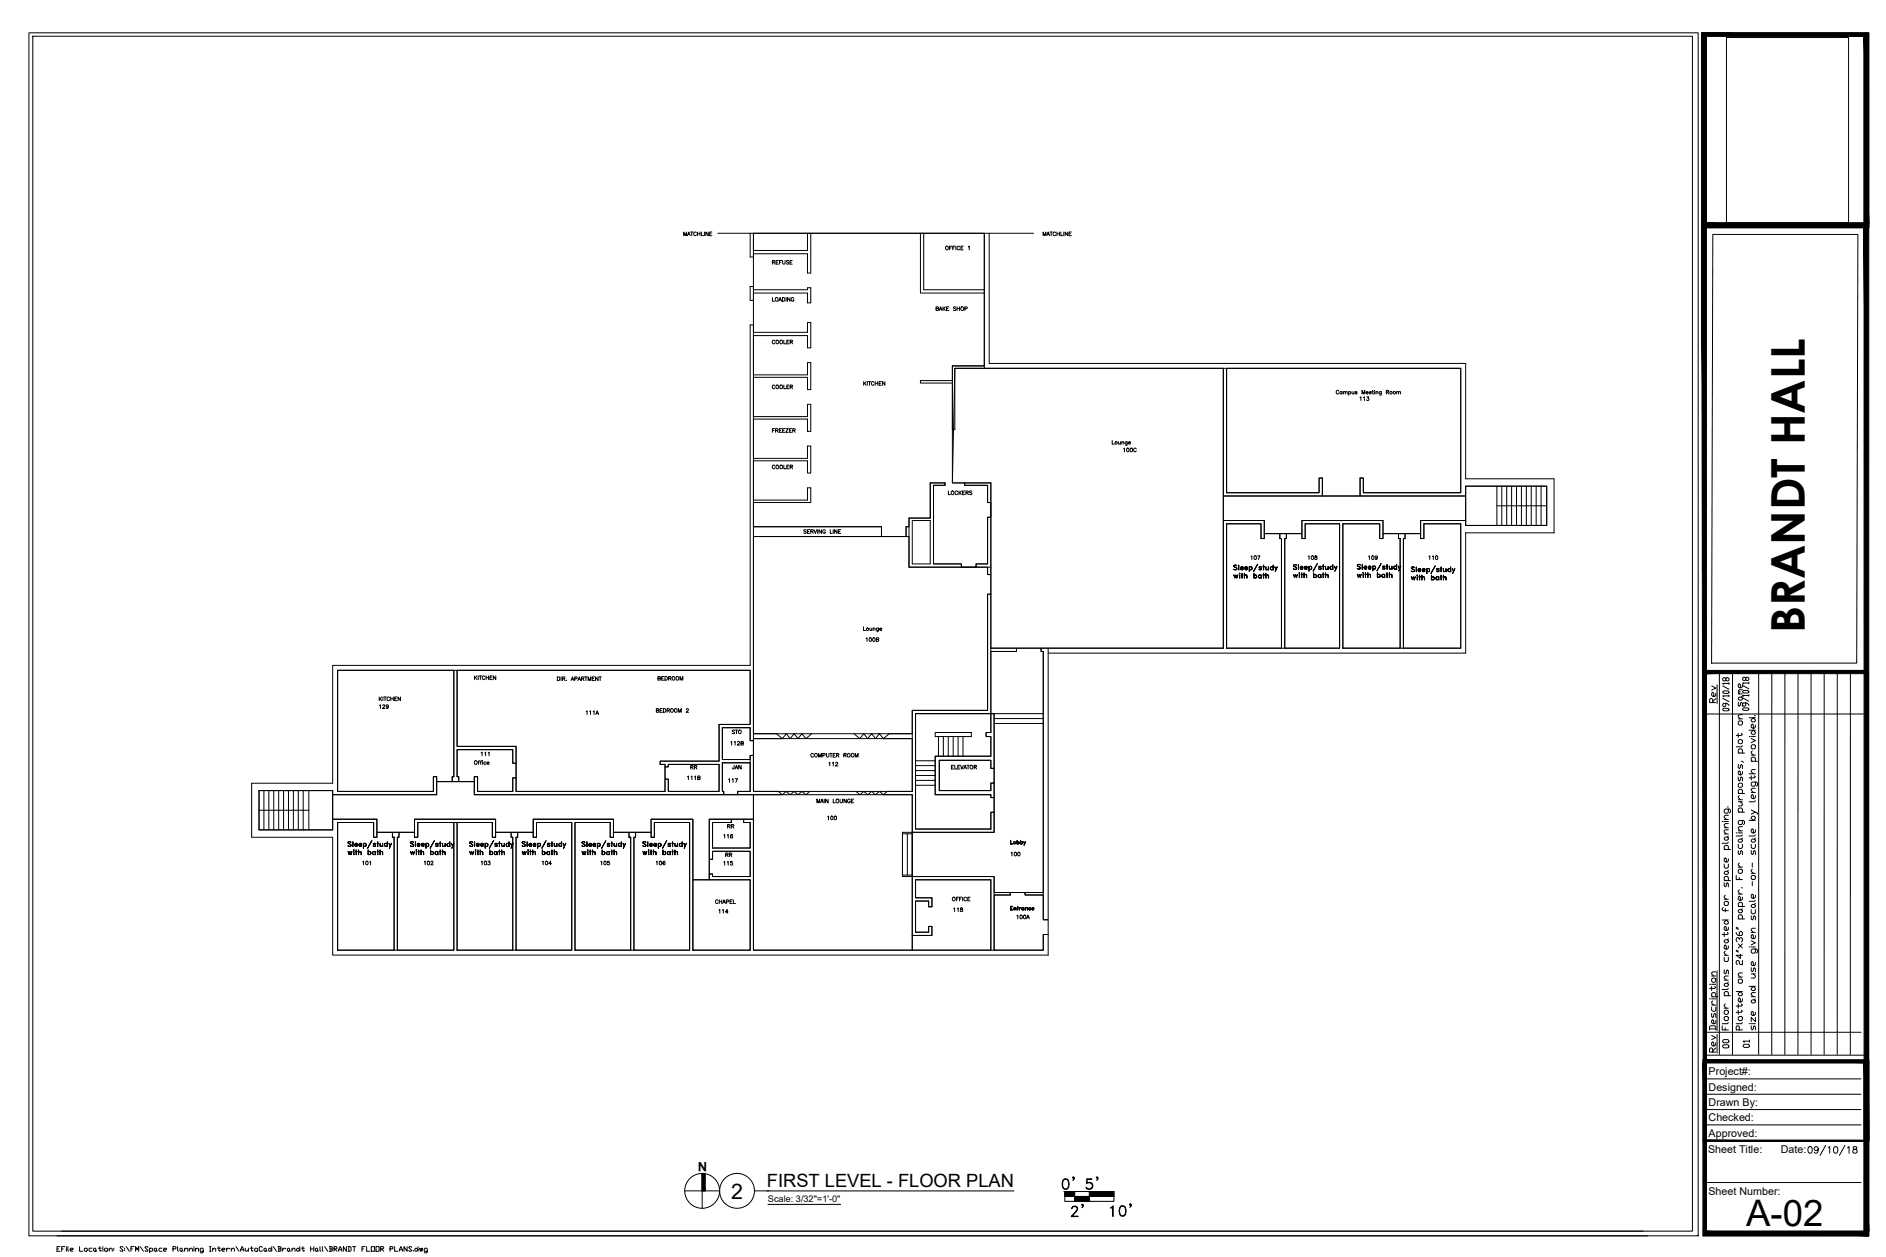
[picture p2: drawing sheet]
<svg xmlns="http://www.w3.org/2000/svg" width="914mm" height="610mm" viewBox="0 0 914 610" stroke-linecap="round" stroke-linejoin="round" font-family="sans-serif">
<!-- layer: BLDGlines -->
<g fill="none" stroke="#000" stroke-width=".48">
<path d="M837 18h59v90h-59zM348 113h153M364 113v12h1v-2h26v9h2v-19M365 113h112v64h-15v57h6v1h11v9h1v7h-1v22h-6v2h-7v-2h-13v-38h5v-1h-7v17h-10v4h-2v5h-12v-5h-62zM365 113v8h26v-8M446 113v29h31M448 113v28h29M477 113v66M480 113v63h231v56h42v26h-42v59h-203M364 139h1v2h26v-1h2v7h-2v-5h-26v4h-1zM463 179h130v135h-113v-80h-18zM477 179h231v60h-47v-7h-2v9h52v-5h39v19"/>
<path d="M477 177h-15v8h-16v1h16v22h1v-29h14M593 179v62M595 179h113v60h-47v-7h-2v9h-18v-9h-1v7h-45zM595 179v60M595 239h45v-7h1v9h-48M711 236h39v19h-39zM726 236v19M728 236v19M731 236v19M733 236v19M735 236v19M738 236v19"/>
<path d="M740 236v19M742 236v19M745 236v19M747 236v19M365 255h62v5h-62M441 255h-2v5h2M442 252h9v21h-9zM480 244h-1v-9h-11v-1h12v45h-1v-4M480 251h-1v22h-6v2M593 241h118v11h-22v7h-18v-7h-40v7h-18v-7h-20zM595 254h16v7h2v-2h8v2v53h-26zM624 259h7v2h2v-7h16v60h-26v-53h1z"/>
<path d="M651 254h18v7h2v-2h7v2h1v53h-28zM681 259h8v2h1v-7h18v60h-28v-53h1zM726 245h24M750 255h-39v-3h-22v9h1v-7h18v60h-57M365 260h76v15h38v4h1v9h-1v57h-37v11h-77zM466 275v-2h-13v-38h5v-1h-7v17h-10v24h39M598 274h2h-2l2 1v1h-2h2zM598 279l1 1v-1l1 1v-1v1l-1-1v1zM601 274v2zM601 278h.1M601 279v1zM602 275h1a.6 .6 0 0 0-1 0 .6 .6 0 0 0 0 1 .6 .6 0 0 0 1 0 .7 .7 0 0 1-1 0 .7 .7 0 0 1 0-1 .7 .7 0 0 1 1 1h-1"/>
<path d="M602 279h1zM602 278v2zM603 278v2zM603 279h1l1 1-1-1zM604 275h1a.6 .6 0 0 0-1 0 .6 .6 0 0 0 0 1 .6 .6 0 0 0 1 0 .7 .7 0 0 1-1 0 .7 .7 0 0 1 0-1 .7 .7 0 0 1 1 1h-1M606 275v2zM606 275a.8 .8 0 0 1 1 0 .8 .8 0 0 1 0 1 .8 .8 0 0 1-1 0 .7 .7 0 0 0 1 0 .7 .7 0 0 0-1-1zM608 278v2zM610 274l-2 3zM611 275l1 1h-1h1M611 275h-1l2 1M611 276h.1"/>
<path d="M611 279l1 1zM612 275h-1M612 275h1zM612 279h1zM613 274v2zM613 278v2zM614 275v1h1h-1zM614 278v2zM614 279h1v1v-1zM615 275v1zM616 275h1a.7 .7 0 0 0-1 1 .7 .7 0 0 0 1 0 .8 .8 0 0 1-1 0 .8 .8 0 0 1 0-1zM617 274v2z"/>
<path d="M619 276l-1-1 1 1M619 275l-1 2zM621 261v-2h3v2h-1v53M621 261h.1M621 261v53M627 274h2h-2l2 1-1 1h-1h2zM627 279l1 1v-1l1 1v-1v1l-1-1v1zM629 274l1 2zM630 278h.1M630 279v1zM630 275h2a.6 .6 0 0 0-1 0 .6 .6 0 0 0 0 1 .6 .6 0 0 0 1 0 1 1 0 0 1-2 0 .7 .7 0 0 1 1-1 .7 .7 0 0 1 1 0h-2M631 279h1z"/>
<path d="M631 278v2zM632 278v2zM632 279h1l1 1-1-1zM633 275h1a.6 .6 0 0 0-1 0 .6 .6 0 0 0 0 1 .6 .6 0 0 0 1 0 .7 .7 0 0 1-1 0 .7 .7 0 0 1 0-1 .7 .7 0 0 1 1 0h-1M635 275v2zM635 275a.8 .8 0 0 1 1 0 .8 .8 0 0 1 0 1 .8 .8 0 0 1-1 0 .7 .7 0 0 0 1-1 .7 .7 0 0 0-1 0zM637 278v2zM639 273l-2 4zM639 275h2h-2l1 1h-1M639 275l2 1h-1M640 275h.1M640 279v1z"/>
<path d="M641 275h1zM641 279h1zM641 274l1 2zM641 278l1 2zM643 275v1h1h-1zM643 278v2zM643 279h1v1v-1zM644 275v1zM645 275h1a.7 .7 0 0 0-1 0 .7 .7 0 0 0 1 1 .8 .8 0 0 1-1 0 .8 .8 0 0 1 0-1zM646 274v2zM648 276l-1-1 1 1M648 275l-1 2z"/>
<path d="M658 278l1 2v-2v2l1-2-1 2v-1v1zM658 274h2h-2l1 1v1h-1h1l-1-2zM660 274l1 2zM661 278h.1M661 278v2zM661 275l1-1 1 1h-2h2a.6 .6 0 0 0-1 0 .6 .6 0 0 0 0 1 .6 .6 0 0 0 1 0 .7 .7 0 0 1-1 0 .7 .7 0 0 1-1-1zM662 278v1zM662 278v2zM663 278v2zM663 279h1v1v-1zM664 275h1h-2h2a.6 .6 0 0 0-1 0 .6 .6 0 0 0 0 1 .6 .6 0 0 0 1 0 1 1 0 0 1-2 0 .8 .8 0 0 1 1-1zM666 274v3z"/>
<path d="M668 278v2zM670 273l-2 4zM670 276h1M670 275h1M670 275l2 1h-2M671 275h-1l1 1M671 275v1M671 278v2zM672 274l1 1zM672 278l1 1zM672 274l1 2zM672 278l1 2z"/>
<path d="M674 274v2h1h-1zM674 278v2zM674 279h1v1v-1zM675 274v2zM677 274v2zM678 261v-2h3v2h-1v53M678 261h1h-1M679 276l-1-2 1 2M679 261v53M679 274l-1 3zM684 275h2h-2l2 1v1h-2h2zM684 280l1 1v-1l1 1v-1v1l-1-1v1z"/>
<path d="M687 275v2zM687 279h.1M687 280v1zM688 276h1h-1h1a.7 .7 0 0 0-1 0 .7 .7 0 0 0 0 1 .7 .7 0 0 0 1 0 .7 .7 0 0 1-1 0 .7 .7 0 0 1 0-1zM688 280h1zM688 279v2zM689 279v2zM690 276h1h-1h1a.6 .6 0 0 0-1 0 .6 .6 0 0 0 0 1 .6 .6 0 0 0 1 0 .8 .8 0 0 1-1 0 .8 .8 0 0 1 0-1zM692 276v2zM694 279v2zM694 280a.8 .8 0 0 1 1 0 .8 .8 0 0 1 0 1 .8 .8 0 0 1-1 0h1a.7 .7 0 0 0 0-1zM696 274l-2 4z"/>
<path d="M697 277h1M697 276l1 1h-1M697 276h1M697 276h.1M698 276h-2l2 1M698 277h.1M698 280v1zM698 276h1zM698 280h1zM699 275v2zM699 279v2zM700 276v1h1h-1z"/>
<path d="M700 279v2zM700 280h1v1v-1h-1zM701 276v1zM703 275v2zM705 277l-1-1 1 1M705 276l-1 2zM689 280h2v1l-1-1zM480 314h13v2h-13M480 316h13v-2h12v2h1v117h-24v-8h-40v-21h40v-58h-2zM508 314v132h-2v-100M595 314v-60h16v7h2v-9h-20v62h-88v2h1v30M595 314h54v-60h-16v7h-2v-9h40v9h-2v-7h-18v60"/>
<path d="M164 325h56v52h-1v2h-7v-2h-2v7h-46zM220 325v52M222 325v37h28v8h-1v-6h-27v13v2h-3v-2h1h-1M222 325h142v26h-15v18h-29v2h2v13h-72v-22h-28zM350 353h14v6h1v-115h28v-7h-2v6h-26v-20h26v6h2v-13h-2v6h-26v-19h26v6h2v-13h-2v6h-26v-19h26v6h2v-13h-2v6h-26v-19h26v6h2v-13h-2v5h-26v-3h-1v165h-203v57h-39v26h39v57h347v-10h-2v8h-141v-64h-4v2h3v12h-19M350 353h14v6h1v7h-1v2h-14zM350 353v15h14M365 358h77v26h-77zM365 358h14M365 356h11l3 2M394 356l-3 2-2-2-2 2-2-2-2 2-2-2-2 2M414 356l3 2 2-2 2 2 2-2 1 2 2-2 2 2 3-2h11"/>
<path d="M428 358h14M444 346h36v9h-2v2h2v10h-27v18h27v2h2v7h-2v8h-36zM453 355h18v2h-18zM455 357v10M457 357v10M460 357v10M462 357v10M465 357v10M467 357v10M482 346v27h-2v-4h-25M482 348h24M482 351h24"/>
<path d="M506 346h-62v56h36M222 364h27v6h1v7h-1v7h-17v-7h-2v2h-8v-2zM322 372h2v-1h25v13h-25v-6h-2zM350 370v14h1v1h-121v-8h2v7h17M350 370h14v14h-6v1h-7v-1h-1zM350 370h14M444 376h9M444 378h9M444 374h9M444 371h9M444 369h9M455 369v14h25v-3h2v7h-2v-2h-27v-18h27v-10h-2v-2h2v-67h-1v57h-37v39h-12l-2 1-2-1-2 1-1-1-2 1-2-1-2 1-2-1"/>
<path d="M455 369h25v4h2v7h-2v3h-25zM126 383v19h35v-5h22v9h-2v-7h-17v62M126 383h35v19h-35zM126 383h35v2M126 393h24M128 383v19M130 383v19M133 383v19M135 383v19M137 383v19M140 383v19M142 383v19"/>
<path d="M145 383v19M147 383v19M150 383v19M161 385h51v-6h18v6h135v12h-21v30h-8v-30h-20v7h-19v-7h-38v7h-19v-7h-39v7h-18v-7h-22zM164 384v-59h200v26h-15v18h-29v2h2v1h2v-1h25v13h-25M164 399h17v7h2v-2h7v2h1v55h-27zM164 384h46v-7h2v8h-51M201 397h39v9h-1v-7h-36v7h-2zM220 399v62h-56M222 399h17v7h1v-2h8v2h1v55h-27zM222 399v62M249 384v-7h1v7h72v-6h2v6"/>
<path d="M279 399h17v7h1v-2h8v2h1v55h-27zM345 399h10v-2h6v2h3v12h-19zM355 397h-11v20h1v-4h19v12M355 399h-10v12M365 385h77v76h-77zM393 384l-2 1-2-1-2 1-2-1-2 1-2-1-2 1-2-1h-12v-18h-1v18h-6v1h21M428 385h14v19h40v-10h-2v8M444 381h9M169 413v1l1-1v1l1-1-1 2v-2l-1 2zM169 408h1h-1l1 2h-1h1l-1-1zM171 408v3zM172 412h.1"/>
<path d="M172 413v2zM172 410l1-1a.6 .6 0 0 0-1 0 .6 .6 0 0 0 0 1 .6 .6 0 0 0 1 0 .7 .7 0 0 1-1 0 .7 .7 0 0 1 0-1 .7 .7 0 0 1 1 1h-1M172 413h1zM173 412v3zM174 412v3zM174 410l1-1a.6 .6 0 0 0-1 0 .6 .6 0 0 0 0 1 .6 .6 0 0 0 1 0 .7 .7 0 0 1-1 0 .7 .7 0 0 1 0-1 .7 .7 0 0 1 1 1h-1M174 413h1v2v-2h-1zM176 409v2zM176 409a1 1 0 0 1 2 0 .8 .8 0 0 1-1 1 .8 .8 0 0 1-1 0h1a.7 .7 0 0 0 1 0 .7 .7 0 0 0-1-1zM178 412l1 3zM180 408l-2 3zM181 410h.1"/>
<path d="M181 410h1M181 409h1M181 409l1 1h-1M181 409v1M182 409h-1l1 1M182 410h.1M182 413v2zM183 409h1zM183 413h1zM183 408v3zM183 412v3zM184 409v1h1h-1z"/>
<path d="M184 412v3zM184 413h1l1 2-1-2zM185 409l1 2zM186 409h2h-1a.7 .7 0 0 0-1 1 .7 .7 0 0 0 1 0h1a.8 .8 0 0 1-1 0 .8 .8 0 0 1-1-1zM188 408v3zM189 410v-1v2M190 409l-1 2zM190 406h1h-1v-2h3v2v55M191 406v55M193 404h8v2h2v-7h17v62h-27v-55zM199 413l1 1v-1v1l1-1-1 2v-2v2zM199 408h2h-2l1 2h-1h1l-1-1z"/>
<path d="M201 408v3zM202 412h.1M202 413v2zM202 410l2-1a.6 .6 0 0 0-1 0 .6 .6 0 0 0 0 1 .6 .6 0 0 0 1 0 1 1 0 0 1-2 0 .7 .7 0 0 1 1-1 .7 .7 0 0 1 1 1h-2M203 413h.1M203 412v3zM204 412v3zM204 413h1v2v-2zM204 410l2-1a.7 .7 0 0 0-1 0 .7 .7 0 0 0 0 1h1a1 1 0 0 1-2 0 .7 .7 0 0 1 1-1 .7 .7 0 0 1 1 1h-2M206 409l1 2zM207 409a.8 .8 0 0 1 1 0 .8 .8 0 0 1 0 1 .8 .8 0 0 1-1 0 .7 .7 0 0 0 1 0 .7 .7 0 0 0-1-1zM209 412v3z"/>
<path d="M211 408l-3 3zM211 410h1M211 409l1 1h-1M211 409h1M211 409v1M212 410h.1M212 409h.1M212 413v2zM212 409h-1l1 1M213 409h1zM213 413h1zM213 408v3z"/>
<path d="M213 412v3zM215 409v1h1h-1zM215 412v3zM215 413h1v2v-2zM216 409v2zM217 409h1a.7 .7 0 0 0-1 1 .7 .7 0 0 0 1 0 .8 .8 0 0 1-1 0 .8 .8 0 0 1 0-1zM218 408v3zM219 410v-1v2M220 409l-1 2zM228 408h1h-1l1 2h-1h1zM228 413v1l1-1v1l1-1-1 2v-2l-1 2zM230 408v3z"/>
<path d="M231 412h.1M231 413v2zM231 410l1-1a.6 .6 0 0 0-1 0 .6 .6 0 0 0 0 1 .6 .6 0 0 0 1 0 .7 .7 0 0 1-1 0 .7 .7 0 0 1 0-1 .7 .7 0 0 1 1 1h-1M231 413h1zM232 412v3zM233 412v3zM233 413h1v2v-2zM233 410l1-1a.6 .6 0 0 0-1 0 .6 .6 0 0 0 0 1 .6 .6 0 0 0 1 0 .7 .7 0 0 1-1 0 .7 .7 0 0 1 0-1 .7 .7 0 0 1 1 1h-1M235 409v2zM235 409a.8 .8 0 0 1 1 0 .8 .8 0 0 1 0 1 .8 .8 0 0 1-1 0h1a.7 .7 0 0 0 1 0 .7 .7 0 0 0-1-1zM237 412l1 3zM239 408l-2 3z"/>
<path d="M240 410h.1M240 410h1M240 409h1M240 409l1 1h-1M240 409v1M241 409h-1l1 1M241 410h.1M241 413v2zM242 409h1zM242 413h1zM242 408v3zM242 412v3z"/>
<path d="M243 409v1h1h-1zM243 412v3zM243 413h1l1 2-1-2zM244 409l1 2zM245 409h2h-1a.7 .7 0 0 0-1 1 .7 .7 0 0 0 1 0h1a.8 .8 0 0 1-1 0 .8 .8 0 0 1-1-1zM247 408v3zM248 406h1h-1v-2h3v2h-1v55M248 410v-1v2M249 406v55M249 409l-1 2zM251 404h8v2h1v-7h17v62h-27v-55h1zM253 408h2h-2l2 2h-2h2z"/>
<path d="M253 413l1 1v-1l1 1v-1v2l-1-2v2zM256 408v3zM256 412h.1M256 413v2zM257 410l1-1a.6 .6 0 0 0-1 0 .6 .6 0 0 0 0 1 .6 .6 0 0 0 1 0 .7 .7 0 0 1-1 0 .7 .7 0 0 1 0-1 .7 .7 0 0 1 1 1h-1M257 413h1zM257 412v3zM258 412v3zM258 413h1l1 2-1-2zM259 410l1-1a.6 .6 0 0 0-1 0 .6 .6 0 0 0 0 1 .6 .6 0 0 0 1 0 .7 .7 0 0 1-1 0 .7 .7 0 0 1 0-1 .7 .7 0 0 1 1 1h-1M261 409v2zM263 412v3z"/>
<path d="M265 408l-2 3zM265 410h1M265 410h2M265 409h2M265 409l2 1h-2M266 409v1M266 410h.1M266 409h1M266 413l1 2zM267 409h-2l2 1M267 409h1zM267 413h1z"/>
<path d="M268 408v3zM268 412v3zM269 409v1h1h-1zM269 412v3zM269 413h1v2v-2zM270 409v2zM272 408v3zM274 410l-1-1 1 2M274 409l-1 2zM282 408h2h-2l2 2h-1h-1h2zM282 413l1 1v-1l1 1v-1v2l-1-2v2zM285 408v3z"/>
<path d="M285 412h.1M285 413v2zM286 410l1-1a.6 .6 0 0 0-1 0 .6 .6 0 0 0 0 1 .6 .6 0 0 0 1 0 .7 .7 0 0 1-1 0 .7 .7 0 0 1 0-1 .7 .7 0 0 1 1 1h-1M286 413h1zM286 412v3zM287 412v3zM287 413h1l1 2-1-2zM288 410l1-1a.7 .7 0 0 0-1 0 .7 .7 0 0 0 0 1h1a.7 .7 0 0 1-1 0 .7 .7 0 0 1 0-1 .7 .7 0 0 1 1 1h-1M290 409v2zM290 409a.8 .8 0 0 1 1 0 .8 .8 0 0 1 0 1 .8 .8 0 0 1-1 0 .7 .7 0 0 0 1 0 .7 .7 0 0 0-1-1zM292 412v3zM294 408l-2 3z"/>
<path d="M294 410h1M294 410h2M294 409h2M294 409l2 1h-2M295 409v1M295 410h.1M295 409h1M295 413l1 2zM296 409h-2l2 1M296 409h1zM296 413h1zM297 408v3z"/>
<path d="M297 412v3zM298 409v1h1h-1zM298 412v3zM298 413h1v2v-2zM299 409v2zM300 409h1a.7 .7 0 0 0-1 1 .7 .7 0 0 0 1 0 .8 .8 0 0 1-1 0 .8 .8 0 0 1 0-1zM301 408v3zM303 410l-1-1 1 2M303 409l-1 2zM305 406v-2h3v2h-1v55M306 406h-1h1v55M308 404h8v2h1v-7h17v62h-27v-55h1z"/>
<path d="M312 413v1l1-1v1l1-1-1 2v-2l-1 2zM312 408h1h-1l1 2h-1h1l-1-1zM314 408v3zM314 412h.1M314 413l1 2zM315 410l1-1a.7 .7 0 0 0-1 0 .7 .7 0 0 0 0 1h1a.7 .7 0 0 1-1 0 .7 .7 0 0 1 0-1 .7 .7 0 0 1 1 1h-1M315 413h1zM316 412v3zM317 412v3zM317 410l1-1a.6 .6 0 0 0-1 0 .6 .6 0 0 0 0 1 .6 .6 0 0 0 1 0 .7 .7 0 0 1-1 0 .7 .7 0 0 1 0-1 .7 .7 0 0 1 1 1h-1M317 413h1v2v-2h-1zM319 409v2z"/>
<path d="M321 412l1 3zM323 408l-2 3zM324 410h1M324 409l1 1h-1M324 409h1M324 409v1M325 409h-1l1 1M325 410h.1M325 413v2zM326 409h.1M326 413h.1M326 408v3z"/>
<path d="M326 412v3zM327 409v1h1h-1zM327 412v3zM327 413h1l1 2-1-2zM328 409l1 2zM331 408v3zM332 410l-1-1 1 2M333 409l-1 2zM345 413h19v12h-19v-1h-1v-7h1zM438 404h4M440 404v20M336 427h28v34h-28z"/>
<path d="M364 425h-19v-1h-1v3h20v34h-28M438 424h4M444 427h36v34h-38v-7h10v-5h-2v3h-6v-15h6v3h2v-5h-8zM482 433h8v1h-8M482 434h8v-1h7v1h9v12h2v7h-2v8h-24zM490 440h1zM490 440v1h1h-1M493 440v1zM506 433h-9v1h9M442 454v-50h-4v21h44v36M442 454h10v-5h-2v3h-6v-15h6v3h2v-5h-8v-8h36v34M492 440v1z"/>
<path d="M492 440h1v1zM493 440h1zM494 440v1zM495 440l-1 1zM496 440v1zM497 440v1zM497 440h1v1zM499 440h1h-1v1h1h-1zM500 441h1v-1l-1 1h1h-1l1-1v1h-1M222 461h55v-62h-17v7h-1v-9h38v9h-1v-7h-17v62M279 461h55v-62h-17v7h-1v-9h20v64M516 578h24v5h-24z"/>
<path d="M521 578v5M528 578v5M516 580h24"/>
<circle cx="609" cy="280" r=".8"/>
<circle cx="611" cy="280" r=".8"/>
<circle cx="638" cy="280" r=".8"/>
<circle cx="640" cy="280" r=".8"/>
<circle cx="666" cy="275" r=".8"/>
<circle cx="669" cy="279" r=".8"/>
<circle cx="671" cy="279" r=".8"/>
<circle cx="676" cy="275" r=".8"/>
<circle cx="693" cy="277" r=".8"/>
<circle cx="703" cy="277" r=".8"/>
<circle cx="697" cy="281" r=".8"/>
<circle cx="179" cy="414" r=".8"/>
<circle cx="181" cy="414" r=".8"/>
<circle cx="210" cy="414" r=".8"/>
<circle cx="211" cy="414" r=".8"/>
<circle cx="238" cy="414" r=".8"/>
<circle cx="240" cy="414" r=".8"/>
<circle cx="262" cy="410" r=".8"/>
<circle cx="264" cy="414" r=".8"/>
<circle cx="266" cy="414" r=".8"/>
<circle cx="271" cy="410" r=".8"/>
<circle cx="293" cy="414" r=".8"/>
<circle cx="295" cy="414" r=".8"/>
<circle cx="320" cy="410" r=".8"/>
<circle cx="322" cy="414" r=".8"/>
<circle cx="324" cy="414" r=".8"/>
<circle cx="330" cy="410" r=".8"/>
<circle cx="496" cy="441" r=".6"/>
</g>
<!-- layer: Text1 -->
<g fill="none" stroke="#000" stroke-width=".48">
<path d="M461 119h-1v2M463 119h-1v2M463 119v2M465 120a.7 .7 0 0 0-1 0 .7 .7 0 0 0 0 1 .7 .7 0 0 0 1 0M467 119h-1v2h1M469 120l1-1v2M460 120h1M462 120h1M466 120h1M649 190a.7 .7 0 0 0-1 0 .7 .7 0 0 0 0 1 .7 .7 0 0 0 1 0M651 190h-1v1h1M651 190v1"/>
<path d="M651 190h1v1M652 190h1v1M654 190h1l-1 1M654 190v2M655 190l1 1M656 190v1M660 191v-2l1 2 1-2v2M666 189v2M666 189h.1M667 190h1v1M667 190v1M670 190v1l-1 1"/>
<path d="M670 190h-1v1h1M672 190h1v-1h-1v2M673 190v1M677 190h1v1M677 190v1M678 190h1v1M539 214v1h1M542 214v1h1M543 214v1M544 215l1-1v1M544 214v1M546 214v2"/>
<path d="M546 214l-1 1h1M547 215h1v-1l-1 1h1M391 257h-1l1 1-1 1v-1M391 258h1M393 257h-2v2h2M393 258h1v-1h-1v2M394 258v1M395 257v2l1-2M396 257v2M398 257v2l-1-2v2M400 257a.7 .7 0 0 0-1 0 .7 .7 0 0 0 0 1 .7 .7 0 0 0 1 0M403 257v2h1"/>
<path d="M404 257v2M406 257v2l-1-2v2M407 258h.1M408 257h-1v2h1M419 304v2h1M422 305v1l1-1M423 305v1M423 305h1v1M426 305v1h-1M426 305h-1v1l1-1M427 305h1h-1h1M270 328l1 1v1h-1z"/>
<path d="M272 328v2M273 329h1v-1h-1v2M273 329l1 1M275 330h.1M277 330l1-2v2M277 329h1M279 329h1v-1h-1v2M280 330l1-2 1 2M280 329h1M282 329h1v-1h-1v2M283 329v1M283 328h2"/>
<path d="M284 328v2M285 330v-2l1 2v-2v2M287 329h1M288 328h-1v2h1M290 328v2l-1-2v2M290 328h2M291 328v2M232 369v2M233 369v2M234 370v1M236 370h-1v1l1-1M236 370h1h-1h1"/>
<circle cx="459" cy="120" r=".8"/>
<circle cx="674" cy="190" r=".6"/>
<circle cx="676" cy="190" r=".6"/>
<circle cx="541" cy="215" r=".6"/>
<circle cx="421" cy="305" r=".6"/>
<circle cx="231" cy="370" r=".8"/>
</g>
<!-- layer: A-ANNO-TTLB -->
<path d="M830 114h71l-1 208h-70z" fill="none" stroke="#000" stroke-width=".48"/>
<!-- layer: G-ANNO-TTLB -->
<g fill="none" stroke="#000" stroke-width=".48">
<path d="M14 16h809v583h-809zM16 18h805v579h-805zM825 16h81v94h-81zM827 18h77v90h-77zM834 326v185M840 326v185M853 326v185M859 326v185M865 326v185M872 326v185M878 326v185M884 326v185"/>
<path d="M887 326h-60v185M891 326v185M897 326v185M906 326v185M827 346h77M826 514h80v85h-80zM827 515h77v82h-77zM827 501h75M826 538h76M826 531h76M826 523h76M826 553h76"/>
<path d="M826 546h76M826 573h76M28 599h771M30 597h767"/>
</g>
<g fill="#000" stroke="#000" stroke-width=".48">
<path d="M825 18l2 90v-90zM825 18l2 90h-2z"/>
<path d="M825 16l81 2v-2zM825 16l81 2h-81z"/>
<path d="M904 18l2 90v-90zM904 18l2 90h-2z"/>
<path d="M825 110l2 443v-443zM825 110l2 443h-1z"/>
<path d="M825 108l81 2v-2zM825 108l81 2h-81z"/>
<path d="M825 108l81 2v-2zM825 108l81 2h-81z"/>
<path d="M904 110l2 443v-443zM904 110l2 443h-2z"/>
<path d="M827 325v2l78-2zM827 327l78-2v2z"/>
<path d="M826 515l1 82v-82zM826 515l1 82h-1z"/>
<path d="M826 514l80 1v-1zM826 514l80 1h-80z"/>
<path d="M904 515l2 82v-82zM904 515l2 82h-2z"/>
<path d="M826 553l80 1v-1zM826 553l80 1h-80z"/>
<path d="M826 597l80 2v-2zM826 597l80 2h-80z"/>
</g>
<!-- layer: 0 -->
<path d="M897 16v2M898 16v2" fill="none" stroke="#000" stroke-width=".51"/>
<g fill="none" stroke="#000" stroke-width=".48">
<path d="M827 16v581M898 16v2M332 578h17M342 569v9h-2v-9v17M366 578h7"/>
<circle cx="340" cy="578" r="8"/>
<circle cx="357" cy="578" r="8"/>
</g>
<!-- layer: LIGHTING -->
<path d="M827 512h77" fill="none" stroke="#000" stroke-width=".48"/>
<!-- layer: G-ANNO-TEXT -->
<g fill="none" stroke="#000" stroke-width=".48">
<path d="M830 333l2 1-2 1M832 336l-1 2h-1v-2h1v2M832 339l-2 1M833 332v9M835 335h3v1h-2zM835 339l3 1M835 333l3 1M837 329h1v1h-1l-1-1h-1l1 1h1M838 337h-3l1 1M838 331h-3l1 1M838 331v1M838 337v1"/>
<path d="M830 341v-2h-1v2h3M835 344h3l-2 1zM837 341l-1 2-1-1 1-1h1l1 1M848 354h3M848 348h3M849 358l2 1-2 1M849 357h2M850 354l1 2h-1l-1-1zM850 348l1 2h-1l-1-1zM851 347h.1M851 352v1h-2v-1l1-1v1v1M848 375h3"/>
<path d="M849 362l2-1v2h-1zM849 369h3M849 366h2M850 369h-1l1-2 1 1v1M850 364l-1 1 1 1M851 376v1h-3M851 379v2h-2l1-2h2v1v1M851 373l-2 1 1 1M835 398h.1M836 398h2M836 397h2M837 391h1"/>
<path d="M838 399l-2 1 1 1M838 395l-2 1 1 1M838 392l-1 2h-1v-2h2l1 1-1 1M848 398h3M849 393l3 1v1M849 384h2M850 396h1l-1 2-1-1zM851 388v1h-3M851 386v1h-2v-1l1-1v1v1M851 382l-2 1 1 1M851 394l-2 1M836 419v2h2v-2"/>
<path d="M836 406h1l1 1h-2zM836 412h3M836 404h2M836 401h2M836 412v-1v-1h2v2M838 416l-1 2h-1v-2h1v2M838 408l-1 1h-2M838 402l-2 1 1 1M838 405l-1 1M849 412v2h1l1-2v2M849 409l1 2h1v-2M849 407h2v1h-1z"/>
<path d="M851 405h-3M851 402v2l-2-1v-1h1v2M851 406v1M836 438l1-1 1 2h-2zM836 428v2l1-2 1 2M836 423h1l1 1h-2zM836 436h2M836 427h3M836 434v1l1 1M836 427v-2l2 1v1M838 422l-1 1M849 439h2v1h-1z"/>
<path d="M849 425h2v1l-1 1zM849 424h2M850 422l-1 1 1 1M851 437h-3M851 434v2l-2-1v-1h1v2M851 438v1M835 446h3M835 440v1v1h3M836 456h1l1 1h-2zM836 452v2M836 441v1M837 446l1 1-1 1h-1z"/>
<path d="M837 452l1 1h-1h-2M838 459l-1 1h-1v-1v-1l1 1v1M838 450l-1 1h-1v-1v-1l1 1v1M838 455l-1 1M849 456l2 1-2 1M849 444v2h1l1-2v2M849 441l1 2h1v-2M849 459h2M849 452h2M851 454v1h-1l-1-1 1-1v1v1M851 450l-2 1 1 1M829 477h.1"/>
<path d="M830 475l1-1 1 2h-2zM830 478v2M830 477h2M830 473h2M831 478l1 1h-1h-2M832 471l-2 1 1 1M832 471v29M836 477h1l1 1h-2zM836 470v2l1-2 1 2M836 464v2h2v-2M836 475h2M836 463h2"/>
<path d="M836 461v1l1 1M838 479l-1 1h-2M838 473l-2 1 1 1M838 476l-1 1M848 478h3M849 479l1-1 1 2h-1zM849 469v2h1l1-2v2M849 472h2M850 472l1 2h-2M851 467v1h-2v-1l1-1v1v1M851 460v2h-2l1-2h2v1v1M829 499v-2h2l1 2"/>
<path d="M829 499h3M829 484h.1M830 491v2l1-1v-1l1 1v1M830 488v2h2v-2M830 487h2M830 484h2M830 483h3M830 485v1l1 1M830 483v-2l2 1v1M832 495l-1 1h-1v-1v-1l1 1v1M835 497v2h3M836 493h1l1 1-2 1z"/>
<path d="M836 489h2M836 483h3M836 490h2l-1 2-1-1zM836 487v1l1 1M836 483v-1v-1h2v2M836 498v1M838 496h-1h-2M849 497l1 2 1-2v2M849 485h2v1h-1zM849 483h2M849 496h2M851 493v2l-2-2v2"/>
<path d="M851 491v1h-1l-1-1 1-1v1v1M851 481l-2 1 1 1M851 484v1M830 502l2 1-2 1M830 510v-1l-1-1v2h3M832 506l-1 1h-1v-1v-1l1 1v1M832 508l-2 2M372 578h120M372 584h36"/>
</g>
<!-- layer: 0-dte -->
<g fill="none" stroke="#000" stroke-width=".48">
<path d="M28 606h.1M29 605h-1v2h1M30 606h1M31 605h-1v2M32 605h.1M32 605v2M33 605v2M34 606h1v-1l-1 1 1 1M39 605v2h1M41 606l1-1v1l-1 1zM45 605l-2 1v1h2M45 606l1-1 1 1-1 1z"/>
<path d="M47 606v1M48 605h1M48 605v1h1M50 605h.1M50 605v2M51 606l1-1v1l-1 1zM53 606l1-1v2M53 605v2M55 605v1M55 606h.1M60 605h-1h-1l2 1h-2M60 605v1"/>
<path d="M60 606h.1M61 605l2 2M63 606h1M65 605h-2v2M66 607v-2v1l1-1v2M68 605l2 2M72 605h-1h-1l2 1h-2M73 606h1v1h-1M73 605v3M75 606h1v1l-1-1zM76 606v1M79 605l-2 1v1h2"/>
<path d="M79 606h1v-1l-1 1 1 1M84 606h1v-1h-1v2M86 605v2M87 606l1-1v1v1zM88 606l1 1M89 606l2-1v2M89 605v2M92 606l1-1v2M92 605v2M94 605h.1M94 605v2M95 606l1-1v2"/>
<path d="M95 605v2M99 607l-2-1v-1l2 1v1h-2M102 607h.1M102 605h.1M102 605v2M103 606l1-1 1 2M103 605v2M105 605h2M106 605v1h1M108 606h1v-1l-1 1 1 1M110 605v2M111 606v-1l-1 1"/>
<path d="M112 606l1-1 1 2M112 605v2M114 605l2 2M117 607v-2l1 2M117 606h1M119 605v2l1-1M120 605v2M121 605h2M122 605v1h1M123 606l2-1v1l-1 1zM127 605h-1v1h1M128 606l1-1v1l-1 1z"/>
<path d="M129 606v1M130 606l1-1 1 1-1 1zM132 605v2M133 605l1 2M135 605h1v1M135 606h1l-1 1M135 605v2M137 605v2M139 606l-1-1-1 1M139 606h1v1l-1-1zM140 606l1 1M142 606l1-1v2"/>
<path d="M142 605v2M144 606l1-1v1l-1 1zM145 605v2M146 605h2M147 605v1h1M151 606h1M151 605v2M152 605v2M153 606l1-1v1l-1 1zM154 606v1M155 605l1 2M156 605l1 2"/>
<path d="M157 605l2 2M160 605h1v1M160 606h1l-1 1M160 605v2M162 606h1v-1h-1v2M162 606l1 1M164 607l1-2 1 2M164 606h2M168 605v2l-2-2v2M169 605h1v1l-1 1M169 605v2M171 605h1"/>
<path d="M172 605v2M175 606h1M177 605h-2v2M178 605v2h1M180 605h2v2h-2zM182 605h2v2h-2zM185 606h1v-1h-1v2M185 606l1 1M189 606h1l1-1h-2v2M191 605v2h2M194 607v-2l1 2M194 606h1"/>
<path d="M197 605v2l-1-2v2M200 605h-1h-1l2 1h-2M200 606v1M201 606l1-1 1 1-1 1zM203 605v2M203 605l1 2v-2l1 2v-2M207 607l-1-1v-1l1 1v1h-1"/>
</g>
<!-- layer: 0 -->
<g fill="#000" stroke="#000" stroke-width=".48">
<path d="M340 569h1z"/>
<path d="M340 569h2zM340 569h2z"/>
<path d="M340 569l2 9v-9zM340 569l2 9h-2z"/>
</g>
<!-- layer: BLDGlines -->
<path d="M528 578l12 2v-2zM528 578l12 2h-12z" fill="#000" stroke="#000" stroke-width=".48"/>
<text font-size="22.6" x="875" y="307" transform="rotate(-90 875 307)">BRANDT HALL</text>
<text font-size="17.7" x="847" y="594">A-02</text>
<text font-size="10.4" x="354" y="581">2</text>
<g font-size="10.1">
<text x="514" y="578">0'</text>
<text x="538" y="591">10'</text>
</g>
<g font-size="9.7">
<text x="533" y="578" transform="rotate(-90 533 578)">5'</text>
<text x="526" y="591" transform="rotate(-90 526 591)">2'</text>
</g>
<text font-size="8.9" x="372" y="576">FIRST LEVEL - FLOOR PLAN</text>
<text font-size="8.8" x="876" y="562">09/10/18</text>
<text font-size="7.5" x="847" y="501" transform="rotate(-90 847 501)">Plotted on 24&quot;x36&quot; paper. For scaling purposes, plot on same</text>
<g font-size="6.6">
<text x="840" y="509" transform="rotate(-90 840 509)">00</text>
<text x="849" y="509" transform="rotate(-90 849 509)">01</text>
</g>
<text font-size="6.3" x="343" y="564" transform="rotate(180 343 564)">N</text>
<g font-size="5.3">
<text x="318" y="331">BEDROOM</text>
<text x="232" y="368">111</text>
<text x="489" y="411">Lobby</text>
</g>
<g font-size="5.2">
<text x="828" y="522">Project#:</text>
<text x="828" y="529">Designed:</text>
<text x="828" y="536">Drawn By:</text>
<text x="828" y="544">Checked:</text>
<text x="828" y="551">Approved:</text>
<text x="828" y="559">Sheet Title:</text>
<text x="863" y="559">Date:</text>
<text x="828" y="580">Sheet Number:</text>
</g>
<g font-size="4.9">
<text x="331" y="115">MATCHLINE</text>
<text x="505" y="115">MATCHLINE</text>
<text x="374" y="129">REFUSE</text>
<text x="374" y="147">LOADING</text>
<text x="453" y="152">BAKE SHOP</text>
<text x="374" y="168">COOLER</text>
<text x="374" y="190">COOLER</text>
<text x="418" y="188">KITCHEN</text>
<text x="659" y="195">113</text>
<text x="374" y="211">FREEZER</text>
<text x="544" y="220">100C</text>
<text x="374" y="229">COOLER</text>
<text x="459" y="241">LOCKERS</text>
<text x="606" y="273">107</text>
<text x="633" y="273">108</text>
<text x="663" y="273">109</text>
<text x="692" y="273">110</text>
<text x="419" y="312">100B</text>
<text x="229" y="331">KITCHEN</text>
<text x="183" y="341">KITCHEN</text>
<text x="183" y="345">129</text>
<text x="283" y="348">111A</text>
<text x="317" y="347">BEDROOM 2</text>
<text x="354" y="357">STO</text>
<text x="353" y="363">112B</text>
<text x="392" y="368">COMPUTER ROOM</text>
<text x="334" y="374">RR</text>
<text x="354" y="374">JAN</text>
<text x="401" y="373">112</text>
<text x="460" y="374">ELEVATOR</text>
<text x="332" y="379">111B</text>
<text x="352" y="381">117</text>
<text x="395" y="391">MAIN LOUNGE</text>
<text x="400" y="399">100</text>
<text x="350" y="408">116</text>
<text x="352" y="403">RR</text>
<text x="351" y="417">RR</text>
<text x="489" y="416">100</text>
<text x="175" y="421">101</text>
<text x="205" y="421">102</text>
<text x="232" y="421">103</text>
<text x="262" y="421">104</text>
<text x="290" y="421">105</text>
<text x="317" y="421">106</text>
<text x="350" y="421">115</text>
<text x="346" y="440">CHAPEL</text>
<text x="461" y="438">OFFICE</text>
<text x="461" y="443">118</text>
<text x="348" y="444">114</text>
<text x="492" y="447">100A</text>
</g>
<text font-size="4.4" x="372" y="583">Scale: 3/32&quot;=1'-0&quot;</text>
</svg>
